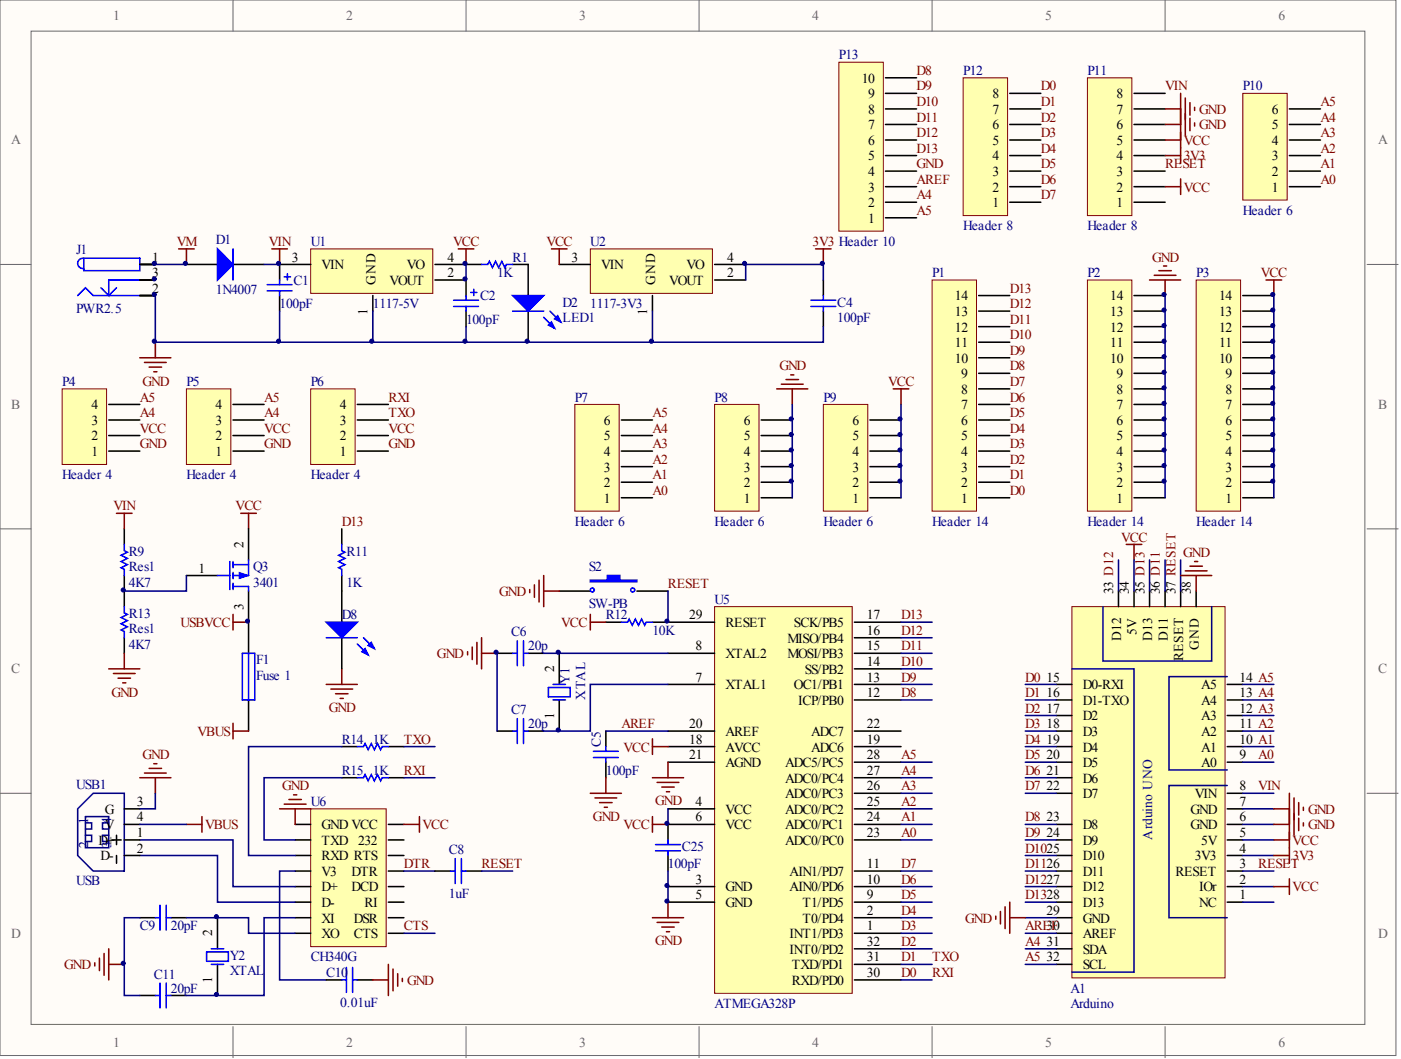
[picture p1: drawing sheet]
<svg xmlns="http://www.w3.org/2000/svg" width="229mm" height="173mm" viewBox="0 0 229 173" stroke-linecap="round" stroke-linejoin="round" font-family="sans-serif">
<g fill="#fffcf8" stroke="#696969" stroke-width=".16">
<path d="M0 0h227.8v172.3h-227.8z"/>
<path d="M5.1 5.1h217.6v162.1h-217.6z"/>
</g>
<g fill="none" stroke="#696969" stroke-width=".16">
<path d="M38 0v5.1M76 0v5.1M114.1 0v5.1M152.1 0v5.1M190.1 0v5.1M0 43.2h5.1M223.1 43.2h5M0 86.3h5.1M223.1 86.3h5M0 129.5h5.1M223.1 129.5h5M38 167.6v5"/>
<path d="M76 167.6v5M114.1 167.6v5M152.1 167.6v5M190.1 167.6v5"/>
</g>
<path d="M50.7 132h12.3v22.5h-12.3z" fill="#ffffb0" stroke="#800000" stroke-width=".16"/>
<g fill="none" stroke="#000" stroke-width=".25">
<path d="M48.2 134.6h2.5M48.2 137.1h2.5M48.2 139.6h2.5M63.4 134.6h2.5M63.4 137.1h2.5M63.4 139.6h2.5M22.8 149.8h2.5M27.9 149.8h2.5M35.5 149.8v5.1M35.5 157.4v5.1M48.2 142.2h2.5M48.2 144.7h2.5"/>
<path d="M48.2 147.3h2.5M48.2 149.8h2.5M48.2 152.3h2.5M53.2 160h2.6M58.3 160h2.5M63.4 142.2h2.5M63.4 144.7h2.5M63.4 147.3h2.5M63.4 149.8h2.5M63.4 152.3h2.5M22.8 162.5h2.5M27.9 162.5h2.5"/>
</g>
<g fill="none" stroke="#00f" stroke-width=".25">
<path d="M25.3 149.8h.8M26.1 147.8v4M27.1 147.8v4M27.1 149.8h.8M33.7 155.4h3.6v1.5h-3.6zM34.5 154.9h2M34.5 157.4h2M55.8 160h.7M56.5 157.9v4.1M57.5 157.9v4.1M57.5 160h.8M25.3 162.5h.8"/>
<path d="M26.1 160.5v4M27.1 160.5v4M27.1 162.5h.8"/>
</g>
<path d="M22.8 149.8h-2.5v12.7h2.5M48.2 149.8h-5.1v12.7h-12.7M48.2 142.2h-2.6v17.8h7.6M65.9 142.2h5.1M65.9 152.3h5.1" fill="none" stroke="#000080" stroke-width=".25"/>
<g fill="none" stroke="#800000" stroke-width=".25">
<path d="M30.4 134.6h2.6M33 133.3v2.5M65.9 134.6h2.5M68.4 133.3v2.5M15.5 157.2v.5M16.2 156.4v2M17 155.6v3.6M17.7 154.9v5.1M17.7 157.4h2.6M60.8 160h2.6M63.4 157.4v5.1M64.1 158.2v3.5"/>
<path d="M64.9 158.9v2.1M65.7 159.7v.5"/>
</g>
<path d="M116.6 99h22.5v63.1h-22.5z" fill="#ffffb0" stroke="#800000" stroke-width=".16"/>
<g fill="none" stroke="#000" stroke-width=".25">
<path d="M22.8 43.2h2.5M22.8 48.2h2.5M22.8 45.7h2.5M30.4 43.2h5.1M38 43.2h5.1M45.6 43.2v2.5M45.6 48.2v2.6M76 45.7v2.5M76 50.8v2.5M91.3 96.5h5M103.9 96.5h5.1M40.6 101.6v5"/>
<path d="M40.6 114.3v5M81.1 106.6h2.5M81.1 119.3h2.5M86.2 106.6h2.5M86.2 119.3h2.5M91.3 106.6v5.1M91.3 114.3v5M98.9 101.6h2.5M98.9 119.3v2.6M106.5 101.6h10.1M109 106.6h7.6M109 111.7h7.6"/>
<path d="M109 119.3h7.6M139.4 101.6h7.6M139.4 104.1h7.6M139.4 106.6h7.6M139.4 109.2h7.6M139.4 111.7h7.6M139.4 114.3h7.6M139.4 119.3h7.6M55.8 126.9h2.5M55.8 121.9h2.5M63.4 126.9h2.5M63.4 121.9h2.5"/>
<path d="M98.9 124.4v2.5M109 124.4h7.6M109 134.6h7.6M109 132h7.6M109 121.9h7.6M139.4 124.4h7.6M139.4 137.1h7.6M139.4 134.6h7.6M139.4 132h7.6M139.4 129.5h7.6M139.4 126.9h7.6M139.4 121.9h7.6"/>
<path d="M109 144.7h7.6M109 147.3h7.6M139.4 142.2h7.6M139.4 144.7h7.6M139.4 147.3h7.6M139.4 149.8h7.6M139.4 152.3h7.6M139.4 154.9h7.6M139.4 157.4h7.6M139.4 160h7.6"/>
</g>
<g fill="none" stroke="#00f" stroke-width=".25">
<path d="M12.7 48.2l1.2-1.2 1.3 1.2h7.6M13.7 42.2a.84 .84 0 0 0-1 .8 .84 .84 0 0 0 .9 .8M13.7 42.2h9.1v2h-9.1zM19 47l-1.3 1.2M22.8 45.7h-5.1v2.5l-1.2-1.2M38 40.6v5.1M43.6 46.5h4.1M43.6 47.5h4.1M45.6 45.7v.8M45.6 47.5v.7M46.4 45.2h1M46.9 44.7v1"/>
<path d="M74 49h4.1M74 50h4.1M76 48.2v.8M76 50v.8M76.8 47.7h1M77.3 47.2v1M39.5 106.6h2.1v7.7h-2.1zM40.6 106.6v7.7M83.6 106.6h.8M83.6 119.3h.8M84.4 104.6v4.1M84.4 117.3v4.1"/>
<path d="M85.4 106.6h.8M85.4 104.6v4.1M85.4 117.3v4.1M85.4 119.3h.8M89.5 112.2h3.5v1.5h-3.5zM90.2 114.3h2.1M90.2 111.7h2.1M101.4 101.6h1l.3-.5 .5 1 .5-1 .5 1 .5-1 .5 1 .2-.5h1.1M58.3 126.9h1l.3-.5 .5 1.1 .5-1.1 .5 1.1 .5-1.1 .5 1.1 .3-.6h1M58.3 121.9h1l.3-.5 .5 1 .5-1 .5 1 .5-1 .5 1 .3-.5h1M96.8 122.6h4.1M96.8 123.6h4.1"/>
<path d="M98.9 121.9v.7M98.9 123.6v.8"/>
<circle cx="96.7" cy="96.3" r=".33"/>
<circle cx="103.2" cy="96.3" r=".33"/>
</g>
<g fill="#00f" stroke="#00f" stroke-width=".25">
<path d="M35.5 40.6l2.5 2.6-2.5 2.5z"/>
<path d="M96.3 94.7h2.8v-.8h2v.8h2.8v.3h-7.6z" fill-rule="evenodd"/>
</g>
<g fill="none" stroke="#800000" stroke-width=".25">
<path d="M22.8 58.4h5.1M23.6 59.2h3.5M24.3 59.9h2.1M25.3 55.9v2.5M74.8 40.6h2.5M76 40.6v2.6M25.1 60.7h.5M86.4 96.2v.5M87.2 95.5v2M88 94.7v3.6M88.7 93.9v5.1M88.7 96.5h2.6"/>
<path d="M53.2 111.7h5.1M54 112.5h3.5M54.8 113.2h2M55.5 114h.5M55.8 109.2v2.5M96.3 100.3v2.5M96.3 101.6h2.6M106.5 120.6v2.5M106.5 133.3v2.5M106.5 121.9h2.5M106.5 126.9h5M106.5 134.6h2.5"/>
<path d="M107.2 127.7h3.6M108 128.5h2M108.7 129.2h.5M109 124.4v2.5M106.5 149.8h5M107.2 150.6h3.6M108 151.3h2M108.7 152.1h.5M109 147.3v2.5"/>
</g>
<path d="M25.3 43.2h5.1M81.1 106.6v12.7M109 111.7h-12.7v7.6h-7.6M109 132v2.6" fill="none" stroke="#000080" stroke-width=".25"/>
<path d="M96.3 40.6h19.9v7.3h-19.9z" fill="#ffffb0" stroke="#800000" stroke-width=".16"/>
<g fill="none" stroke="#000" stroke-width=".25">
<path d="M76 43.2h2.6M83.6 43.2h2.6v5M86.2 50.8v5.1M91.3 43.2h5M106.5 48.2v2.6M116.6 43.2h5.1M116.6 45.7h5.1M134.3 45.7v2.5M134.3 50.8v2.5M20.3 86.3v2.6M20.3 93.9v5.1M55.8 86.3v2.6"/>
<path d="M55.8 93.9v7.7M20.3 104.1v2.5M55.8 104.1v5.1M71 142.2h2.5M76 142.2h2.6"/>
</g>
<g fill="none" stroke="#00f" stroke-width=".25">
<path d="M78.6 43.2h1l.2-.5 .6 1 .5-1 .5 1 .5-1 .5 1 .2-.5h1M83.6 50.8h5.1M88.7 51.8l1.8 1.8M89.7 50.8l1.8 1.8M132.3 50h4.1M132.3 49h4.1M134.3 48.2v.8M134.3 50v.8M20.3 88.9v1l.5 .2-1 .5 1 .6-1 .5 1 .5-1 .5 .5 .2v1M20.3 99v1l.5 .3-1 .5 1 .5-1 .5 1 .5-1 .5 .5 .3v1M55.8 88.9v1l.5 .2-1 .5 1 .6-1 .5 1 .5-1 .5 .5 .2v1M53.2 104.1h5.1"/>
<path d="M58.3 105.1l1.8 1.8M59.3 104.1l1.8 1.8M73.5 142.2h.8M74.3 140.2v4M75.3 140.2v4M75.3 142.2h.7"/>
</g>
<g fill="none" stroke="#800000" stroke-width=".25">
<path d="M44.4 40.6h2.5M45.6 40.6v2.6M133.1 40.6h2.5M134.3 40.6v2.6M19 83.8h2.5M20.3 83.8v2.5M39.3 83.8h2.5M40.6 83.8v2.5M17.7 109.2h5.1M18.5 109.9h3.6M19.3 110.7h2M20 111.5h.5"/>
<path d="M20.3 106.6v2.6M38 100.3v2.5M38 118.1v2.5M38 101.6h2.6M38 119.3h2.6M76.3 106.4v.5M77.1 105.6v2.1M77.8 104.9v3.5M78.6 104.1v5.1M78.6 106.6h2.5M22.8 126.9h5.1M23.6 126.2h3.5"/>
<path d="M24.3 125.4h2.1M25.1 124.7h.5M25.3 126.9v2.6M45.6 132h5.1M46.4 131.3h3.5M47.1 130.5h2.1M47.9 129.7h.5M48.2 132v2.6"/>
</g>
<g fill="#00f" stroke="#00f" stroke-width=".25">
<path d="M53.2 101.6h5.1l-2.5 2.5z"/>
<path d="M59.6 105.9l.5 1-1-.5z"/>
<path d="M60.6 104.9l.5 1-1-.5z"/>
<path d="M83.6 48.2h5.1l-2.5 2.6z"/>
<path d="M90 52.6l.5 1-1-.5z"/>
<path d="M91 51.5l.5 1.1-1-.5z"/>
</g>
<path d="M22.8 139.6h12.7v7.7h12.7M22.8 137.1h15.2v7.6h10.2M55.8 126.9h-12.7v10.2h5.1M55.8 121.9h-15.2v17.7h7.6M65.9 121.9h5.1M65.9 126.9h5.1M78.6 142.2h5" fill="none" stroke="#000080" stroke-width=".25"/>
<path d="M50.7 40.6h19.9v7.3h-19.9z" fill="#ffffb0" stroke="#800000" stroke-width=".16"/>
<g fill="none" stroke="#000" stroke-width=".25">
<path d="M45.6 43.2h5.1M60.8 48.2v2.6M71 43.2h5M71 45.7h5M30.4 93.9h5.1M40.6 86.3v5.1M40.6 96.5v5.1M18.3 137.1h1.5M19 136.3v1.6M19 139.6v1.3M20.3 139.6h2.5M20.3 137.1h2.5"/>
<path d="M20.3 134.6h2.5M20.3 132h2.5M109 134.6v2.5M109 139.6v2.6"/>
</g>
<path d="M25.3 48.2v7.7h35.5M43.1 43.2h2.5M45.6 50.8v5.1M60.8 50.8v5.1h73.5v-2.6M76 43.2v2.5M76 53.3v2.6M106.5 50.8v5.1M121.7 45.7v-2.5h12.6v2.5M30.4 93.9v2.6h-10.1M22.8 134.6h7.6M25.3 129.5v2.5h-2.5M30.4 149.8h10.2v2.5h7.6" fill="none" stroke="#000080" stroke-width=".25"/>
<path d="M29.1 40.6h2.6M30.4 40.6v2.6M90 40.6h2.5M91.3 40.6v2.6" fill="none" stroke="#800000" stroke-width=".25"/>
<path d="M35.5 93.9h2M37.5 91.7v4.5M38 95.7h2.6v.8M38 92.2h2.6M38 91.7v1M38 93.4v1.1M38 95.2v1M40.6 91.4v2.5h-2.6M107 138.9h4M107 137.9h4M109 137.1v.8M109 138.9v.7" fill="none" stroke="#00f" stroke-width=".25"/>
<path d="M39 93.4l1.6 .5-1.6 .6z" fill="#00f" stroke="#00f" stroke-width=".16"/>
<path d="M13.9 133.3h3.8v5.1h-3.8zM15.2 129.5h5.1v12.7h-5.1l-2.5-2.6v-7.6z" fill="none" stroke="#0c0087" stroke-width=".25"/>
<path d="M13.9 136.3h1.1v1.1h-1.1M13.9 134.3h1.1v1h-1.1M17.7 134.3h-1v1h1M17.7 136.3h-1v1.1h1" fill="none" stroke="#11037f" stroke-width=".25"/>
<path d="M174.9 99h25v60.6h-25z" fill="#ffffb0" stroke="#800000" stroke-width=".16"/>
<g fill="none" stroke="#000" stroke-width=".25">
<path d="M182.5 96.5v2.5M185 96.5v2.5M187.6 96.5v2.5M190.1 96.5v2.5M192.6 96.5v2.5M195.2 96.5v2.5M172.4 111.7h2.5M172.4 114.3h2.5M172.4 116.8h2.5M172.4 119.3h2.5M200.2 111.7h2.6M200.2 114.3h2.6"/>
<path d="M200.2 116.8h2.6M200.2 119.3h2.6M172.4 121.9h2.5M172.4 124.4h2.5M172.4 126.9h2.5M172.4 129.5h2.5M172.4 134.6h2.5M172.4 137.1h2.5M172.4 139.6h2.5M200.2 121.9h2.6M200.2 124.4h2.6M200.2 129.5h2.6"/>
<path d="M200.2 134.6h2.6M200.2 137.1h2.6M200.2 139.6h2.6M200.2 132h2.6M172.4 142.2h2.5M172.4 144.7h2.5M172.4 147.3h2.5M172.4 149.8h2.5M172.4 152.3h2.5M172.4 154.9h2.5M172.4 157.4h2.5M200.2 142.2h2.6"/>
<path d="M200.2 144.7h2.6M200.2 147.3h2.6"/>
</g>
<path d="M180 99v8.9h17.7v-8.9M174.9 109.2h10.1v49.5h-10.1M200.2 110.4h-9.5v15.3h9.5M200.2 128.2h-9.5v21.6h9.5" fill="none" stroke="#0c0087" stroke-width=".25"/>
<g fill="none" stroke="#000080" stroke-width=".25">
<path d="M109 96.5v5.1M182.5 91.4v5.1M185 91.4v5.1M187.6 91.4v5.1M190.1 91.4v5.1M192.6 91.4v5.1M88.7 106.6h20.3M98.9 119.3h10.1M147 101.6h5.1M147 104.1h5.1M147 106.6h5.1M147 109.2h5.1"/>
<path d="M147 111.7h5.1M147 114.3h5.1M167.3 111.7h5.1M167.3 114.3h5.1M167.3 116.8h5.1M167.3 119.3h5.1M202.8 111.7h5.1M202.8 114.3h5.1M202.8 116.8h5.1M202.8 119.3h5.1M147 134.6h5.1M147 124.4h5.1"/>
<path d="M147 126.9h5.1M147 129.5h5.1M147 132h5.1M147 137.1h5.1M167.3 134.6h5.1M167.3 124.4h5.1M167.3 126.9h5.1M167.3 129.5h5.1M167.3 137.1h5.1M167.3 139.6h5.1M167.3 121.9h5.1M202.8 134.6h5.1"/>
<path d="M202.8 124.4h5.1M202.8 129.5h5.1M202.8 132h5.1M202.8 137.1h5.1M202.8 139.6h5.1M202.8 121.9h5.1M109 142.2v5.1M147 152.3h5.1M147 142.2h5.1M147 144.7h5.1M147 147.3h5.1M147 149.8h5.1"/>
<path d="M147 154.9h5.1M147 157.4h5.1M147 160h5.1M167.3 152.3h5.1M167.3 142.2h5.1M167.3 144.7h5.1M167.3 147.3h5.1M167.3 149.8h5.1M167.3 154.9h5.1M167.3 157.4h5.1M202.8 142.2h5.1M202.8 144.7h5.1"/>
<path d="M202.8 147.3h5.1"/>
</g>
<g fill="none" stroke="#800000" stroke-width=".25">
<path d="M183.8 88.9h2.5M185 88.9v2.5M192.6 93.9h5.1M193.4 93.2h3.6M194.2 92.4h2M194.9 91.7h.5M195.2 93.9v2.6M96.3 129.5h5.1M97.1 130.2h3.5M97.8 131h2.1M98.6 131.8h.5M98.9 126.9v2.6"/>
<path d="M207.9 132h2.5M207.9 134.6h2.5M207.9 137.1h2.5M207.9 139.6h2.5M210.4 129.5v11.4M211.1 130.2v6.1M211.9 131v2M211.9 133.6v2M212.7 131.8v.5M212.7 134.3v.5M162.5 149.5v.6M163.2 148.8v2"/>
<path d="M164 148v3.6M164.8 147.3v5M164.8 149.8h2.5M207.9 144.7h2.5M210.4 143.5v2.5"/>
</g>
<path d="M152.1 45.7h7.2v37.7h-7.2z" fill="#ffffb0" stroke="#800000" stroke-width=".16"/>
<g fill="none" stroke="#000" stroke-width=".25">
<path d="M159.7 58.4h5.1M159.7 55.9h5.1M159.7 53.3h5.1M159.7 50.8h5.1M159.7 48.2h5.1M159.7 78.7h5.1M159.7 76.2h5.1M159.7 73.6h5.1M159.7 71.1h5.1M159.7 68.6h5.1M159.7 66h5.1M159.7 63.5h5.1"/>
<path d="M159.7 60.9h5.1M159.7 81.2h5.1"/>
</g>
<path d="M134.3 66h7.3v17.4h-7.3z" fill="#ffffb0" stroke="#800000" stroke-width=".16"/>
<path d="M141.9 78.7h5.1M141.9 76.2h5.1M141.9 73.6h5.1M141.9 71.1h5.1M141.9 68.6h5.1M141.9 81.2h5.1" fill="none" stroke="#000" stroke-width=".25"/>
<path d="M177.4 45.7h7.3v37.7h-7.3z" fill="#ffffb0" stroke="#800000" stroke-width=".16"/>
<g fill="none" stroke="#000" stroke-width=".25">
<path d="M185 58.4h5.1M185 55.9h5.1M185 53.3h5.1M185 50.8h5.1M185 48.2h5.1M185 78.7h5.1M185 76.2h5.1M185 73.6h5.1M185 71.1h5.1M185 68.6h5.1M185 66h5.1M185 63.5h5.1"/>
<path d="M185 60.9h5.1M185 81.2h5.1"/>
</g>
<path d="M195.2 45.7h7.2v37.7h-7.2z" fill="#ffffb0" stroke="#800000" stroke-width=".16"/>
<g fill="none" stroke="#000" stroke-width=".25">
<path d="M202.8 58.4h5.1M202.8 55.9h5.1M202.8 53.3h5.1M202.8 50.8h5.1M202.8 48.2h5.1M202.8 78.7h5.1M202.8 76.2h5.1M202.8 73.6h5.1M202.8 71.1h5.1M202.8 68.6h5.1M202.8 66h5.1M202.8 63.5h5.1"/>
<path d="M202.8 60.9h5.1M202.8 81.2h5.1"/>
</g>
<path d="M116.6 66h7.2v17.4h-7.2z" fill="#ffffb0" stroke="#800000" stroke-width=".16"/>
<path d="M124.2 78.7h5.1M124.2 76.2h5.1M124.2 73.6h5.1M124.2 71.1h5.1M124.2 68.6h5.1M124.2 81.2h5.1" fill="none" stroke="#000" stroke-width=".25"/>
<path d="M93.8 66h7.2v17.4h-7.2z" fill="#ffffb0" stroke="#800000" stroke-width=".16"/>
<path d="M101.4 78.7h5.1M101.4 76.2h5.1M101.4 73.6h5.1M101.4 71.1h5.1M101.4 68.6h5.1M101.4 81.2h5.1" fill="none" stroke="#000" stroke-width=".25"/>
<g fill="none" stroke="#800000" stroke-width=".25">
<path d="M187.6 45.7h5M188.3 44.9h3.6M189.1 44.2h2M189.9 43.4h.5M190.1 45.7v2.5M206.6 45.7h2.5M207.9 45.7v2.5M126.7 63.5h5.1M127.5 62.7h3.5M128.3 62h2M129 61.2h.5M129.3 63.5v2.5"/>
<path d="M145.7 63.5h2.6M147 63.5v2.5"/>
</g>
<path d="M190.1 48.2v33M207.9 48.2v33M129.3 66v15.2M147 66v15.2" fill="none" stroke="#000080" stroke-width=".25"/>
<path d="M10.1 63.5h7.3v12.3h-7.3z" fill="#ffffb0" stroke="#800000" stroke-width=".16"/>
<path d="M17.7 73.6h5.1M17.7 71.1h5.1M17.7 68.6h5.1M17.7 66h5.1" fill="none" stroke="#000" stroke-width=".25"/>
<path d="M30.4 63.5h7.3v12.3h-7.3z" fill="#ffffb0" stroke="#800000" stroke-width=".16"/>
<path d="M38 73.6h5.1M38 71.1h5.1M38 68.6h5.1M38 66h5.1" fill="none" stroke="#000" stroke-width=".25"/>
<path d="M50.7 63.5h7.2v12.3h-7.2z" fill="#ffffb0" stroke="#800000" stroke-width=".16"/>
<path d="M58.3 73.6h5.1M58.3 71.1h5.1M58.3 68.6h5.1M58.3 66h5.1" fill="none" stroke="#000" stroke-width=".25"/>
<path d="M202.8 15.2h7.2v17.5h-7.2z" fill="#ffffb0" stroke="#800000" stroke-width=".16"/>
<path d="M210.4 17.8h5.1M210.4 30.5h5.1M210.4 27.9h5.1M210.4 25.4h5.1M210.4 22.9h5.1M210.4 20.3h5.1" fill="none" stroke="#000" stroke-width=".25"/>
<path d="M177.4 12.7h7.3v22.5h-7.3z" fill="#ffffb0" stroke="#800000" stroke-width=".16"/>
<path d="M185 17.8h5.1M185 15.2h5.1M185 33h5.1M185 30.5h5.1M185 27.9h5.1M185 25.4h5.1M185 22.9h5.1M185 20.3h5.1" fill="none" stroke="#000" stroke-width=".25"/>
<path d="M157.2 12.7h7.2v22.5h-7.2z" fill="#ffffb0" stroke="#800000" stroke-width=".16"/>
<path d="M164.8 17.8h5M164.8 15.2h5M164.8 33h5M164.8 30.5h5M164.8 27.9h5M164.8 25.4h5M164.8 22.9h5M164.8 20.3h5" fill="none" stroke="#000" stroke-width=".25"/>
<path d="M136.9 10.2h7.2v27.5h-7.2z" fill="#ffffb0" stroke="#800000" stroke-width=".16"/>
<path d="M144.5 17.8h5.1M144.5 15.2h5.1M144.5 12.7h5.1M144.5 35.5h5.1M144.5 33h5.1M144.5 30.5h5.1M144.5 27.9h5.1M144.5 25.4h5.1M144.5 22.9h5.1M144.5 20.3h5.1" fill="none" stroke="#000" stroke-width=".25"/>
<path d="M190.1 17.8h2.5M192.6 15.2v11.5M193.4 16v6.1M194.2 16.8v2M194.2 19.3v2M194.9 17.5v.5M190.1 20.3h2.5M190.1 22.9h2.5M190.1 25.4h2.5M190.1 30.5h2.5M192.6 29.2v2.5M194.9 20.1v.5" fill="none" stroke="#800000" stroke-width=".25"/>
<g fill="#000080" stroke="#000080" stroke-width=".16">
<circle cx="20.1" cy="157.2" r=".33"/>
<circle cx="20.1" cy="96.3" r=".33"/>
<circle cx="25.2" cy="55.7" r=".34"/>
<circle cx="25.2" cy="48.1" r=".33"/>
<circle cx="25.2" cy="45.5" r=".33"/>
<circle cx="25.2" cy="43" r=".33"/>
<circle cx="30.2" cy="43" r=".33"/>
<circle cx="35.3" cy="162.3" r=".33"/>
<circle cx="35.3" cy="149.6" r=".33"/>
<circle cx="40.4" cy="101.4" r=".33"/>
<circle cx="45.4" cy="55.7" r=".34"/>
<circle cx="45.4" cy="43" r=".33"/>
<circle cx="60.7" cy="55.7" r=".34"/>
<circle cx="75.9" cy="55.7" r=".34"/>
<circle cx="75.9" cy="45.5" r=".33"/>
<circle cx="75.9" cy="43" r=".33"/>
<circle cx="80.9" cy="106.5" r=".33"/>
<circle cx="86" cy="55.7" r=".34"/>
<circle cx="91.1" cy="119.2" r=".33"/>
<circle cx="91.1" cy="106.5" r=".33"/>
<circle cx="106.3" cy="55.7" r=".34"/>
<circle cx="108.8" cy="147.1" r=".33"/>
<circle cx="108.8" cy="144.5" r=".33"/>
<circle cx="108.8" cy="134.4" r=".33"/>
<circle cx="108.8" cy="101.4" r=".33"/>
<circle cx="121.5" cy="43" r=".33"/>
<circle cx="129.1" cy="78.5" r=".33"/>
<circle cx="129.1" cy="76" r=".33"/>
<circle cx="129.1" cy="73.5" r=".33"/>
<circle cx="129.1" cy="70.9" r=".33"/>
<circle cx="129.1" cy="68.4" r=".33"/>
<circle cx="134.2" cy="43" r=".33"/>
<circle cx="146.8" cy="78.5" r=".33"/>
<circle cx="146.8" cy="76" r=".33"/>
<circle cx="146.8" cy="73.5" r=".33"/>
<circle cx="146.8" cy="70.9" r=".33"/>
<circle cx="146.8" cy="68.4" r=".33"/>
<circle cx="189.9" cy="78.5" r=".33"/>
<circle cx="189.9" cy="76" r=".33"/>
<circle cx="189.9" cy="73.5" r=".33"/>
<circle cx="189.9" cy="70.9" r=".33"/>
<circle cx="189.9" cy="68.4" r=".33"/>
<circle cx="189.9" cy="65.8" r=".33"/>
<circle cx="189.9" cy="63.3" r=".33"/>
<circle cx="189.9" cy="60.8" r=".33"/>
<circle cx="189.9" cy="58.2" r=".33"/>
<circle cx="189.9" cy="55.7" r=".34"/>
<circle cx="189.9" cy="53.1" r=".33"/>
<circle cx="189.9" cy="50.6" r=".33"/>
<circle cx="189.9" cy="48.1" r=".33"/>
<circle cx="207.7" cy="78.5" r=".33"/>
<circle cx="207.7" cy="76" r=".33"/>
<circle cx="207.7" cy="73.5" r=".33"/>
<circle cx="207.7" cy="70.9" r=".33"/>
<circle cx="207.7" cy="68.4" r=".33"/>
<circle cx="207.7" cy="65.8" r=".33"/>
<circle cx="207.7" cy="63.3" r=".33"/>
<circle cx="207.7" cy="60.8" r=".33"/>
<circle cx="207.7" cy="58.2" r=".33"/>
<circle cx="207.7" cy="55.7" r=".34"/>
<circle cx="207.7" cy="53.1" r=".33"/>
<circle cx="207.7" cy="50.6" r=".33"/>
<circle cx="207.7" cy="48.1" r=".33"/>
</g>
<g font-size="2.2" fill="#696969">
<text x="18.5" y="3.3">1</text>
<text x="56.5" y="3.3">2</text>
<text x="94.5" y="3.3">3</text>
<text x="132.5" y="3.3">4</text>
<text x="170.6" y="3.3">5</text>
<text x="208.6" y="3.3">6</text>
<text x="1.8" y="23.6">A</text>
<text x="224.9" y="23.6">A</text>
<text x="1.8" y="66.7">B</text>
<text x="224.9" y="66.7">B</text>
<text x="1.8" y="109.9">C</text>
<text x="224.9" y="109.9">C</text>
<text x="1.8" y="153.1">D</text>
<text x="224.9" y="153.1">D</text>
<text x="18.5" y="170.9">1</text>
<text x="56.5" y="170.9">2</text>
<text x="94.5" y="170.9">3</text>
<text x="132.5" y="170.9">4</text>
<text x="170.6" y="170.9">5</text>
<text x="208.6" y="170.9">6</text>
</g>
<g font-size="2.2" fill="#000080">
<text x="136.9" y="9.7">P13</text>
<text x="157.2" y="12.2">P12</text>
<text x="177.4" y="12.2">P11</text>
<text x="202.8" y="14.8">P10</text>
<text x="202.8" y="35.1">Header 6</text>
<text x="12.4" y="41.4">J1</text>
<text x="35.2" y="39.9">D1</text>
<text x="50.7" y="40.2">U1</text>
<text x="96.3" y="40.2">U2</text>
<text x="157.2" y="37.6">Header 8</text>
<text x="177.4" y="37.6">Header 8</text>
<text x="47.9" y="46.5">C1</text>
<text x="81.1" y="45.2">1K</text>
<text x="83.6" y="42.7">R1</text>
<text x="152.1" y="45.2">P1</text>
<text x="177.4" y="45.2">P2</text>
<text x="195.2" y="45.2">P3</text>
<text x="12.4" y="51.1">PWR2.5</text>
<text x="35.2" y="48">1N4007</text>
<text x="45.6" y="50.3">100pF</text>
<text x="60.8" y="50.3">1117-5V</text>
<text x="76" y="52.8">100pF</text>
<text x="78.3" y="49">C2</text>
<text x="91.8" y="50.1">D2</text>
<text x="91.8" y="52.6">LED1</text>
<text x="96.3" y="50.3">1117-3V3</text>
<text x="136.6" y="52.6">100pF</text>
<text x="136.6" y="50.1">C4</text>
<text x="10.1" y="63">P4</text>
<text x="30.4" y="63">P5</text>
<text x="50.7" y="63">P6</text>
<text x="93.8" y="65.5">P7</text>
<text x="116.6" y="65.5">P8</text>
<text x="134.3" y="65.5">P9</text>
<text x="10.1" y="78.2">Header 4</text>
<text x="30.4" y="78.2">Header 4</text>
<text x="50.7" y="78.2">Header 4</text>
<text x="93.8" y="85.9">Header 6</text>
<text x="116.6" y="85.9">Header 6</text>
<text x="134.3" y="85.9">Header 6</text>
<text x="152.1" y="85.9">Header 14</text>
<text x="177.4" y="85.9">Header 14</text>
<text x="195.2" y="85.9">Header 14</text>
<text x="21" y="95.8">4K7</text>
<text x="21" y="90.7">R9</text>
<text x="21" y="93.2">Res1</text>
<text x="41.3" y="93.2">Q3</text>
<text x="41.3" y="95.8">3401</text>
<text x="56.5" y="95.8">1K</text>
<text x="56.5" y="90.7">R11</text>
<text x="96.1" y="93.2">S2</text>
<text x="21" y="100.8">R13</text>
<text x="55.8" y="101.1">D8</text>
<text x="96.1" y="99.3">SW-PB</text>
<text x="98.9" y="101.1">R12</text>
<text x="116.6" y="98.5">U5</text>
<text x="21" y="105.9">4K7</text>
<text x="21" y="103.4">Res1</text>
<text x="83.4" y="103.9">C6</text>
<text x="86.2" y="106.2">20p</text>
<text x="106.5" y="103.6">10K</text>
<text x="41.8" y="108.5">F1</text>
<text x="41.8" y="111">Fuse 1</text>
<text x="92.9" y="111.7" transform="rotate(-90 92.9 111.7)">Y1</text>
<text x="83.4" y="116.6">C7</text>
<text x="86.2" y="118.9">20p</text>
<text x="95.5" y="114.3" transform="rotate(-90 95.5 114.3)">XTAL</text>
<text x="55.8" y="121.4">R14</text>
<text x="60.8" y="121.4">1K</text>
<text x="98" y="121.9" transform="rotate(-90 98 121.9)">C5</text>
<text x="12.4" y="128.8">USB1</text>
<text x="50.7" y="131.6">U6</text>
<text x="55.8" y="126.5">R15</text>
<text x="60.8" y="126.5">1K</text>
<text x="98.9" y="126.5">100pF</text>
<text x="14.4" y="134.6" transform="rotate(-90 14.4 134.6)">1</text>
<text x="18.2" y="134.6" transform="rotate(-90 18.2 134.6)">4</text>
<text x="188" y="137.1" transform="rotate(-90 188 137.1)">Arduino UNO</text>
<text x="14.4" y="138.4" transform="rotate(-90 14.4 138.4)">2</text>
<text x="18.2" y="138.4" transform="rotate(-90 18.2 138.4)">3</text>
<text x="73.3" y="139.4">C8</text>
<text x="109" y="141.7">100pF</text>
<text x="111.3" y="138.9">C25</text>
<text x="12.4" y="144.5">USB</text>
<text x="73.3" y="146.5">1uF</text>
<text x="22.8" y="151.9">C9</text>
<text x="27.9" y="151.9">20pF</text>
<text x="25.1" y="159.7">C11</text>
<text x="37.5" y="156.7">Y2</text>
<text x="37.5" y="159.2">XTAL</text>
<text x="50.7" y="156.9">CH340G</text>
<text x="53.2" y="159.5">C10</text>
<text x="27.9" y="162">20pF</text>
<text x="55.5" y="164.3">0.01uF</text>
<text x="116.6" y="164.6">ATMEGA328P</text>
<text x="174.6" y="162">A1</text>
<text x="174.6" y="164.6">Arduino</text>
</g>
<g font-size="2.2">
<text x="140.6" y="13.5">10</text>
<text x="141.6" y="16">9</text>
<text x="161.9" y="16">8</text>
<text x="182.2" y="16">8</text>
<text x="141.6" y="23.7">6</text>
<text x="141.6" y="21.1">7</text>
<text x="141.6" y="18.6">8</text>
<text x="161.9" y="23.7">5</text>
<text x="161.9" y="21.1">6</text>
<text x="161.9" y="18.6">7</text>
<text x="182.2" y="23.7">5</text>
<text x="182.2" y="21.1">6</text>
<text x="182.2" y="18.6">7</text>
<text x="207.5" y="23.7">4</text>
<text x="207.5" y="21.1">5</text>
<text x="207.5" y="18.6">6</text>
<text x="141.6" y="28.7">4</text>
<text x="141.6" y="26.2">5</text>
<text x="161.9" y="28.7">3</text>
<text x="161.9" y="26.2">4</text>
<text x="182.2" y="28.7">3</text>
<text x="182.2" y="26.2">4</text>
<text x="207.5" y="28.7">2</text>
<text x="207.5" y="26.2">3</text>
<text x="141.6" y="33.8">2</text>
<text x="141.6" y="31.3">3</text>
<text x="161.9" y="33.8">1</text>
<text x="161.9" y="31.3">2</text>
<text x="182.2" y="33.8">1</text>
<text x="182.2" y="31.3">2</text>
<text x="207.5" y="31.3">1</text>
<text x="141.6" y="36.3">1</text>
<text x="24.8" y="42.7">1</text>
<text x="24.8" y="47.8">2</text>
<text x="24.8" y="45.2">3</text>
<text x="47.6" y="42.7">3</text>
<text x="52.5" y="44">VIN</text>
<text x="61.3" y="46.5" transform="rotate(-90 61.3 46.5)">GND</text>
<text x="63.6" y="46.5">VOUT</text>
<text x="66.4" y="44">VO</text>
<text x="73" y="42.7">4</text>
<text x="73" y="45.2">2</text>
<text x="93.2" y="42.7">3</text>
<text x="98.1" y="44">VIN</text>
<text x="106.9" y="46.5" transform="rotate(-90 106.9 46.5)">GND</text>
<text x="109.2" y="46.5">VOUT</text>
<text x="112" y="44">VO</text>
<text x="118.6" y="42.7">4</text>
<text x="118.6" y="45.2">2</text>
<text x="60" y="51.3" transform="rotate(-90 60 51.3)">1</text>
<text x="105.6" y="51.3" transform="rotate(-90 105.6 51.3)">1</text>
<text x="155.8" y="51.6">13</text>
<text x="155.8" y="49">14</text>
<text x="181.2" y="51.6">13</text>
<text x="181.2" y="49">14</text>
<text x="198.9" y="51.6">13</text>
<text x="198.9" y="49">14</text>
<text x="155.8" y="59.2">10</text>
<text x="155.8" y="56.7">11</text>
<text x="155.8" y="54.1">12</text>
<text x="181.2" y="59.2">10</text>
<text x="181.2" y="56.7">11</text>
<text x="181.2" y="54.1">12</text>
<text x="198.9" y="59.2">10</text>
<text x="198.9" y="56.7">11</text>
<text x="198.9" y="54.1">12</text>
<text x="156.9" y="64.3">8</text>
<text x="156.9" y="61.7">9</text>
<text x="182.2" y="64.3">8</text>
<text x="182.2" y="61.7">9</text>
<text x="199.9" y="64.3">8</text>
<text x="199.9" y="61.7">9</text>
<text x="14.9" y="71.9">2</text>
<text x="14.9" y="69.4">3</text>
<text x="14.9" y="66.8">4</text>
<text x="35.2" y="71.9">2</text>
<text x="35.2" y="69.4">3</text>
<text x="35.2" y="66.8">4</text>
<text x="55.5" y="71.9">2</text>
<text x="55.5" y="69.4">3</text>
<text x="55.5" y="66.8">4</text>
<text x="98.6" y="71.9">5</text>
<text x="98.6" y="69.4">6</text>
<text x="121.4" y="71.9">5</text>
<text x="121.4" y="69.4">6</text>
<text x="139.1" y="71.9">5</text>
<text x="139.1" y="69.4">6</text>
<text x="156.9" y="71.9">5</text>
<text x="156.9" y="69.4">6</text>
<text x="156.9" y="66.8">7</text>
<text x="182.2" y="71.9">5</text>
<text x="182.2" y="69.4">6</text>
<text x="182.2" y="66.8">7</text>
<text x="199.9" y="71.9">5</text>
<text x="199.9" y="69.4">6</text>
<text x="199.9" y="66.8">7</text>
<text x="14.9" y="74.4">1</text>
<text x="35.2" y="74.4">1</text>
<text x="55.5" y="74.4">1</text>
<text x="98.6" y="77">3</text>
<text x="98.6" y="74.4">4</text>
<text x="121.4" y="77">3</text>
<text x="121.4" y="74.4">4</text>
<text x="139.1" y="77">3</text>
<text x="139.1" y="74.4">4</text>
<text x="156.9" y="77">3</text>
<text x="156.9" y="74.4">4</text>
<text x="182.2" y="77">3</text>
<text x="182.2" y="74.4">4</text>
<text x="199.9" y="77">3</text>
<text x="199.9" y="74.4">4</text>
<text x="98.6" y="82">1</text>
<text x="98.6" y="79.5">2</text>
<text x="121.4" y="82">1</text>
<text x="121.4" y="79.5">2</text>
<text x="139.1" y="82">1</text>
<text x="139.1" y="79.5">2</text>
<text x="156.9" y="82">1</text>
<text x="156.9" y="79.5">2</text>
<text x="182.2" y="82">1</text>
<text x="182.2" y="79.5">2</text>
<text x="199.9" y="82">1</text>
<text x="199.9" y="79.5">2</text>
<text x="39.7" y="89.4" transform="rotate(-90 39.7 89.4)">2</text>
<text x="32.4" y="93.5">1</text>
<text x="39.7" y="99.6" transform="rotate(-90 39.7 99.6)">3</text>
<text x="112.5" y="101.1">29</text>
<text x="141.4" y="101.1">17</text>
<text x="181.7" y="97" transform="rotate(-90 181.7 97)">33 D12</text>
<text x="184.2" y="97" transform="rotate(-90 184.2 97)">34</text>
<text x="186.7" y="97" transform="rotate(-90 186.7 97)">35 D13</text>
<text x="189.3" y="97" transform="rotate(-90 189.3 97)">36 D11</text>
<text x="191.8" y="97" transform="rotate(-90 191.8 97)">37 RESET</text>
<text x="194.3" y="97" transform="rotate(-90 194.3 97)">38</text>
<text x="113.5" y="106.2">8</text>
<text x="118.4" y="102.4">RESET</text>
<text x="118.4" y="107.4">XTAL2</text>
<text x="128.5" y="104.9">MISO/PB4</text>
<text x="128.5" y="107.4">MOSI/PB3</text>
<text x="129.6" y="102.4">SCK/PB5</text>
<text x="141.4" y="103.6">16</text>
<text x="141.4" y="106.2">15</text>
<text x="182.9" y="104.7" transform="rotate(-90 182.9 104.7)">D12</text>
<text x="185.5" y="103.6" transform="rotate(-90 185.5 103.6)">5V</text>
<text x="188" y="104.7" transform="rotate(-90 188 104.7)">D13</text>
<text x="190.5" y="104.7" transform="rotate(-90 190.5 104.7)">D11</text>
<text x="193.1" y="107.9" transform="rotate(-90 193.1 107.9)">RESET</text>
<text x="195.6" y="106.1" transform="rotate(-90 195.6 106.1)">GND</text>
<text x="90.4" y="109.7" transform="rotate(-90 90.4 109.7)">2</text>
<text x="113.5" y="111.2">7</text>
<text x="118.4" y="112.5">XTAL1</text>
<text x="129.6" y="112.5">OC1/PB1</text>
<text x="131.3" y="110">SS/PB2</text>
<text x="141.4" y="108.7">14</text>
<text x="141.4" y="111.2">13</text>
<text x="141.4" y="113.8">12</text>
<text x="170.8" y="111.2">15</text>
<text x="170.8" y="113.8">16</text>
<text x="176.7" y="112.5">D0-RXI</text>
<text x="196" y="112.5">A5</text>
<text x="202.3" y="111.2">14 A5</text>
<text x="202.3" y="113.8">13 A4</text>
<text x="90.4" y="117.4" transform="rotate(-90 90.4 117.4)">1</text>
<text x="112.5" y="118.9">20</text>
<text x="130.2" y="115.1">ICP/PB0</text>
<text x="141.4" y="118.9">22</text>
<text x="170.8" y="116.3">17</text>
<text x="170.8" y="118.9">18</text>
<text x="176.7" y="115.1">D1-TXO</text>
<text x="176.7" y="117.6">D2</text>
<text x="196" y="115.1">A4</text>
<text x="196" y="117.6">A3</text>
<text x="202.3" y="116.3">12 A3</text>
<text x="202.3" y="118.9">11 A2</text>
<text x="112.5" y="121.4">18</text>
<text x="112.5" y="123.9">21</text>
<text x="118.4" y="120.1">AREF</text>
<text x="118.4" y="122.7">AVCC</text>
<text x="118.4" y="125.2">AGND</text>
<text x="128.1" y="125.2">ADC5/PC5</text>
<text x="132.4" y="122.7">ADC6</text>
<text x="132.4" y="120.1">ADC7</text>
<text x="141.4" y="123.9">28</text>
<text x="141.4" y="121.4">19</text>
<text x="170.8" y="121.4">19</text>
<text x="170.8" y="123.9">20</text>
<text x="176.7" y="120.1">D3</text>
<text x="176.7" y="122.7">D4</text>
<text x="176.7" y="125.2">D5</text>
<text x="196" y="120.1">A2</text>
<text x="196" y="122.7">A1</text>
<text x="196" y="125.2">A0</text>
<text x="202.3" y="121.4">10 A1</text>
<text x="202.3" y="123.9">9</text>
<text x="22.3" y="131.6">3</text>
<text x="113.5" y="131.6">4</text>
<text x="128.1" y="130.3">ADC0/PC3</text>
<text x="128.1" y="127.7">ADC0/PC4</text>
<text x="141.4" y="131.6">25</text>
<text x="141.4" y="129">26</text>
<text x="141.4" y="126.5">27</text>
<text x="170.8" y="126.5">21</text>
<text x="170.8" y="129">22</text>
<text x="176.7" y="127.7">D6</text>
<text x="176.7" y="130.3">D7</text>
<text x="194.9" y="130.3">VIN</text>
<text x="202.3" y="129">8</text>
<text x="202.3" y="131.6">7</text>
<text x="16" y="137.9">D+</text>
<text x="17.1" y="135.4">V</text>
<text x="17.1" y="132.8">G</text>
<text x="22.3" y="136.6">1</text>
<text x="22.3" y="134.1">4</text>
<text x="52.5" y="135.4">GND VCC</text>
<text x="52.5" y="137.9">TXD 232</text>
<text x="113.5" y="134.1">6</text>
<text x="118.4" y="132.8">VCC</text>
<text x="118.4" y="135.4">VCC</text>
<text x="128.1" y="137.9">ADC0/PC0</text>
<text x="128.1" y="135.4">ADC0/PC1</text>
<text x="128.1" y="132.8">ADC0/PC2</text>
<text x="141.4" y="136.6">23</text>
<text x="141.4" y="134.1">24</text>
<text x="170.8" y="134.1">23</text>
<text x="170.8" y="136.6">24</text>
<text x="176.7" y="135.4">D8</text>
<text x="176.7" y="137.9">D9</text>
<text x="194.2" y="132.8">GND</text>
<text x="194.2" y="135.4">GND</text>
<text x="196" y="137.9">5V</text>
<text x="202.3" y="134.1">6</text>
<text x="202.3" y="136.6">5</text>
<text x="16.4" y="140.4">D-</text>
<text x="22.3" y="139.2">2</text>
<text x="52.5" y="140.4">RXD RTS</text>
<text x="52.5" y="143">V3</text>
<text x="57.4" y="143">DTR</text>
<text x="128.8" y="143">AIN1/PD7</text>
<text x="141.4" y="141.7">11</text>
<text x="176.7" y="140.4">D10</text>
<text x="176.7" y="143">D11</text>
<text x="191.8" y="143">RESET</text>
<text x="194.9" y="140.4">3V3</text>
<text x="202.3" y="139.2">4</text>
<text x="202.3" y="141.7">3</text>
<text x="52.5" y="145.5">D+</text>
<text x="52.5" y="148.1">D-</text>
<text x="57.4" y="145.5">DCD</text>
<text x="59.5" y="148.1">RI</text>
<text x="113.5" y="144.2">3</text>
<text x="113.5" y="146.8">5</text>
<text x="118.4" y="145.5">GND</text>
<text x="118.4" y="148.1">GND</text>
<text x="128.8" y="145.5">AIN0/PD6</text>
<text x="130.9" y="148.1">T1/PD5</text>
<text x="141.4" y="144.2">10</text>
<text x="141.4" y="146.8">9</text>
<text x="141.4" y="149.3">2</text>
<text x="170.8" y="149.3">29</text>
<text x="176.7" y="145.5">D12</text>
<text x="176.7" y="148.1">D13</text>
<text x="195.7" y="145.5">IOr</text>
<text x="195.7" y="148.1">NC</text>
<text x="202.3" y="144.2">2</text>
<text x="202.3" y="146.8">1</text>
<text x="34.6" y="152.8" transform="rotate(-90 34.6 152.8)">2</text>
<text x="52.5" y="150.6">XI</text>
<text x="52.5" y="153.1">XO</text>
<text x="57.7" y="153.1">CTS</text>
<text x="57.7" y="150.6">DSR</text>
<text x="128.8" y="153.1">INT1/PD3</text>
<text x="128.8" y="155.7">INT0/PD2</text>
<text x="130.9" y="150.6">T0/PD4</text>
<text x="141.4" y="151.9">1</text>
<text x="141.4" y="154.4">32</text>
<text x="170.8" y="154.4">31</text>
<text x="176.7" y="150.6">GND</text>
<text x="176.7" y="153.1">AREF</text>
<text x="176.7" y="155.7">SDA</text>
<text x="34.6" y="160.5" transform="rotate(-90 34.6 160.5)">1</text>
<text x="129.2" y="158.2">TXD/PD1</text>
<text x="129.2" y="160.8">RXD/PD0</text>
<text x="141.4" y="156.9">31</text>
<text x="141.4" y="159.5">30</text>
<text x="170.8" y="156.9">32</text>
<text x="176.7" y="158.2">SCL</text>
</g>
<g font-size="2.2" fill="#800000">
<text x="149.6" y="12.2">D8</text>
<text x="149.6" y="14.8">D9</text>
<text x="149.6" y="17.3">D10</text>
<text x="169.8" y="14.8">D0</text>
<text x="169.8" y="17.3">D1</text>
<text x="190.1" y="14.8">VIN</text>
<text x="215.5" y="17.3">A5</text>
<text x="149.6" y="19.8">D11</text>
<text x="149.6" y="22.4">D12</text>
<text x="169.8" y="19.8">D2</text>
<text x="169.8" y="22.4">D3</text>
<text x="193.1" y="23.7">VCC</text>
<text x="195.7" y="18.6">GND</text>
<text x="195.7" y="21.1">GND</text>
<text x="215.5" y="22.4">A3</text>
<text x="215.5" y="19.8">A4</text>
<text x="149.6" y="24.9">D13</text>
<text x="149.6" y="27.5">GND</text>
<text x="149.6" y="30">AREF</text>
<text x="169.8" y="24.9">D4</text>
<text x="169.8" y="27.5">D5</text>
<text x="169.8" y="30">D6</text>
<text x="190.1" y="27.5">RESET</text>
<text x="193.1" y="26.2">3V3</text>
<text x="215.5" y="30">A0</text>
<text x="215.5" y="27.5">A1</text>
<text x="215.5" y="24.9">A2</text>
<text x="149.6" y="32.5">A4</text>
<text x="149.6" y="35.1">A5</text>
<text x="169.8" y="32.5">D7</text>
<text x="193.1" y="31.3">VCC</text>
<text x="28.8" y="40.2">VM</text>
<text x="43.9" y="40.2">VIN</text>
<text x="73.9" y="40.2">VCC</text>
<text x="89.1" y="40.2">VCC</text>
<text x="132.6" y="40.2">3V3 Header 10</text>
<text x="164.8" y="47.8">D13</text>
<text x="188" y="42.7">GND</text>
<text x="205.7" y="45.2">VCC</text>
<text x="164.8" y="52.8">D11</text>
<text x="164.8" y="50.3">D12</text>
<text x="164.8" y="57.9">D9</text>
<text x="164.8" y="55.4">D10</text>
<text x="22.8" y="65.5">A5</text>
<text x="23.2" y="62.9">GND</text>
<text x="43.1" y="65.5">A5</text>
<text x="63.4" y="65.5">RXI</text>
<text x="127.2" y="60.5">GND</text>
<text x="144.9" y="63">VCC</text>
<text x="164.8" y="65.5">D6</text>
<text x="164.8" y="63">D7</text>
<text x="164.8" y="60.5">D8</text>
<text x="22.8" y="68.1">A4</text>
<text x="22.8" y="70.6">VCC</text>
<text x="43.1" y="70.6">VCC</text>
<text x="43.1" y="68.1">A4</text>
<text x="63.4" y="70.6">VCC</text>
<text x="63.4" y="68.1">TXO</text>
<text x="106.5" y="70.6">A4</text>
<text x="106.5" y="68.1">A5</text>
<text x="164.8" y="70.6">D4</text>
<text x="164.8" y="68.1">D5</text>
<text x="22.8" y="73.2">GND</text>
<text x="43.1" y="73.2">GND</text>
<text x="63.4" y="73.2">GND</text>
<text x="106.5" y="75.7">A2</text>
<text x="106.5" y="73.2">A3</text>
<text x="164.8" y="75.7">D2</text>
<text x="164.8" y="73.2">D3</text>
<text x="18.5" y="83.3">VIN</text>
<text x="38.5" y="83.3">VCC</text>
<text x="106.5" y="80.8">A0</text>
<text x="106.5" y="78.2">A1</text>
<text x="164.8" y="80.8">D0</text>
<text x="164.8" y="78.2">D1</text>
<text x="55.8" y="85.9">D13</text>
<text x="182.9" y="88.4">VCC</text>
<text x="193.1" y="90.9">GND</text>
<text x="81.4" y="97.3">GND</text>
<text x="109" y="96">RESET</text>
<text x="147" y="101.1">D13</text>
<text x="29.4" y="102.4">USBVCC</text>
<text x="71.3" y="107.4">GND</text>
<text x="91.6" y="102.4">VCC</text>
<text x="147" y="106.2">D11</text>
<text x="147" y="103.6">D12</text>
<text x="18.2" y="113.7">GND</text>
<text x="147" y="113.8">D8</text>
<text x="147" y="111.2">D9</text>
<text x="147" y="108.7">D10</text>
<text x="167.3" y="111.2">D0</text>
<text x="167.3" y="113.8">D1</text>
<text x="53.7" y="116.2">GND</text>
<text x="101.4" y="118.9">AREF</text>
<text x="167.3" y="116.3">D2</text>
<text x="167.3" y="118.9">D3</text>
<text x="23.2" y="123.9">GND</text>
<text x="32.2" y="120.1">VBUS</text>
<text x="65.9" y="121.4">TXO</text>
<text x="101.7" y="122.7">VCC</text>
<text x="147" y="123.9">A5</text>
<text x="167.3" y="121.4">D4</text>
<text x="167.3" y="123.9">D5</text>
<text x="205.3" y="123.9">A0</text>
<text x="46.1" y="129">GND</text>
<text x="65.9" y="126.5">RXI</text>
<text x="106.9" y="131.5">GND</text>
<text x="147" y="131.6">A2</text>
<text x="147" y="129">A3</text>
<text x="147" y="126.5">A4</text>
<text x="167.3" y="126.5">D6</text>
<text x="167.3" y="129">D7</text>
<text x="205.3" y="129">VIN</text>
<text x="33.5" y="135.4">VBUS</text>
<text x="68.9" y="135.4">VCC</text>
<text x="96.8" y="134">GND</text>
<text x="101.7" y="135.4">VCC</text>
<text x="147" y="136.6">A0</text>
<text x="147" y="134.1">A1</text>
<text x="167.3" y="134.1">D8</text>
<text x="167.3" y="136.6">D9</text>
<text x="210.9" y="137.9">VCC</text>
<text x="213.4" y="132.8">GND</text>
<text x="213.4" y="135.4">GND</text>
<text x="65.9" y="141.7">DTR</text>
<text x="78.6" y="141.7">RESET</text>
<text x="147" y="141.7">D7</text>
<text x="167.3" y="139.2">D1025</text>
<text x="167.3" y="141.7">D1126</text>
<text x="205.3" y="141.7">RESET</text>
<text x="210.9" y="140.4">3V3</text>
<text x="147" y="149.3">D4</text>
<text x="147" y="146.8">D5</text>
<text x="147" y="144.2">D6</text>
<text x="167.3" y="144.2">D1227</text>
<text x="167.3" y="146.8">D1328</text>
<text x="210.9" y="145.5">VCC</text>
<text x="65.9" y="151.9">CTS</text>
<text x="106.9" y="154.3">GND</text>
<text x="147" y="154.4">D2</text>
<text x="147" y="151.9">D3</text>
<text x="157.5" y="150.6">GND</text>
<text x="167.3" y="151.9">ARE3F0</text>
<text x="167.3" y="154.4">A4</text>
<text x="10.5" y="158.2">GND</text>
<text x="66.4" y="160.8">GND</text>
<text x="147" y="159.5">D0</text>
<text x="147" y="156.9">D1</text>
<text x="152.1" y="159.5">RXI</text>
<text x="152.1" y="156.9">TXO</text>
<text x="167.3" y="156.9">A5</text>
</g>
</svg>
